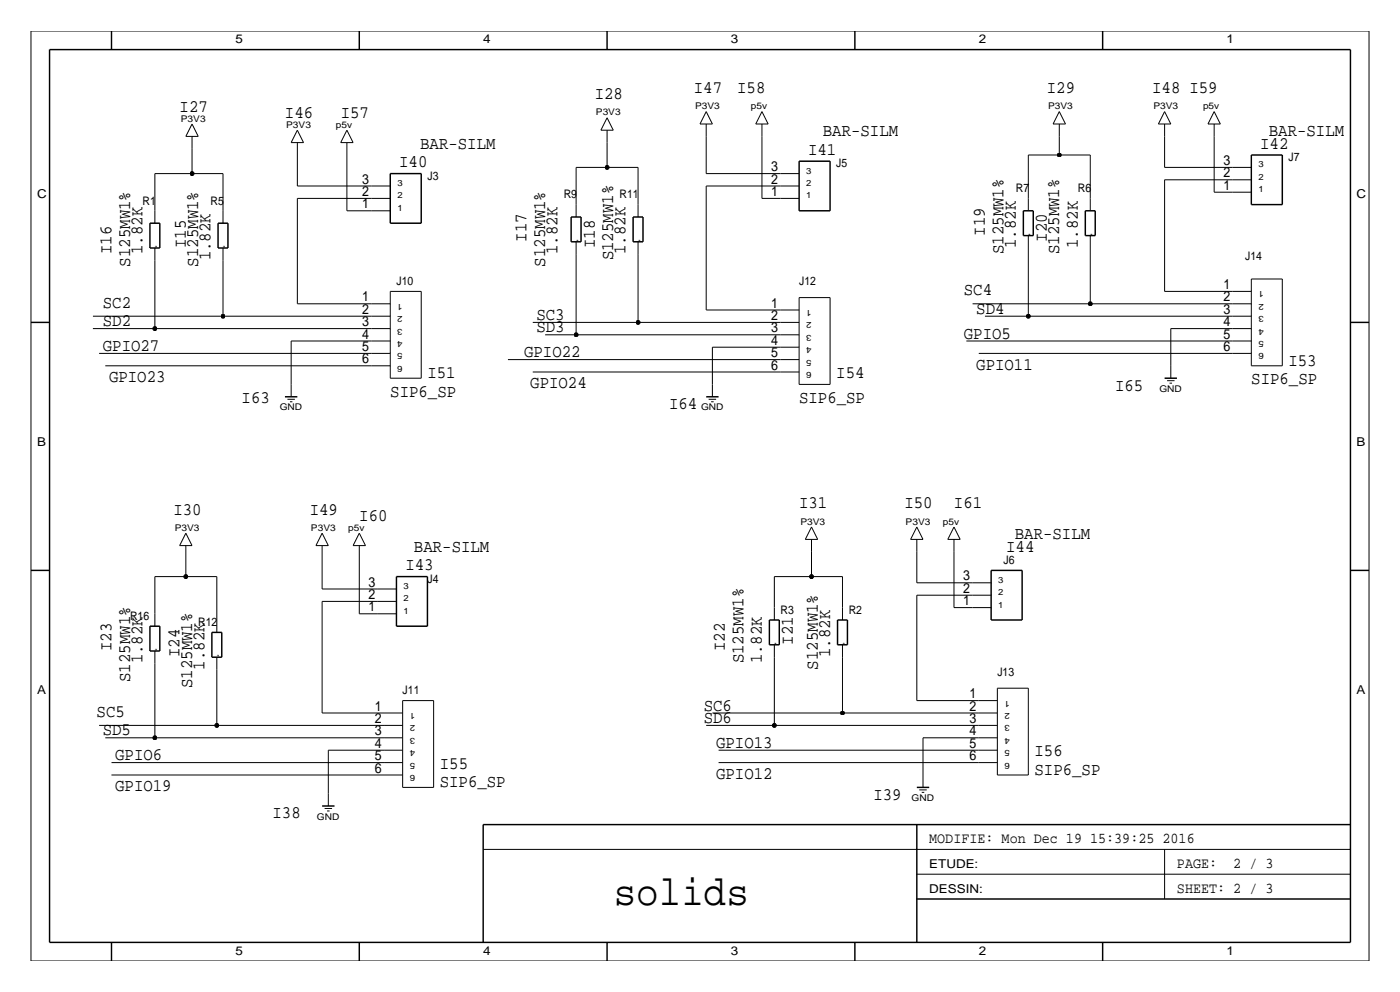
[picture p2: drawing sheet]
<svg xmlns="http://www.w3.org/2000/svg" width="287mm" height="203mm" viewBox="0 0 287 203" stroke-linecap="round" stroke-linejoin="round" font-family="sans-serif">
<g fill="none" stroke="#000" stroke-width=".21">
<path d="M6.3 6.4v190.4zM6.4 6.4h274.3zM280.7 6.4v190.4zM31.7 35.6h7.7zM31.7 35.6v7.6zM38.1 27.9h2.5zM39.4 30.5v5.1zM39.4 25.4l1.2 2.5zM39.4 27.9v2.6zM39.4 25.4l-1.3 2.5zM39.4 35.6h6.3zM45.7 35.6v7.6z"/>
<path d="M59.7 29.2h2.5zM61 26.7l-1.3 2.5zM61 38.1h15.2zM61 31.7v6.4zM61 26.7l1.2 2.5zM61 29.2v2.5zM69.8 29.2h2.6zM71.1 26.7l-1.3 2.5zM71.1 31.7v11.5zM71.1 26.7l1.3 2.5zM71.1 29.2v2.5zM76.2 38.1h3.8z"/>
<path d="M118.1 34.3h6.4zM118.1 34.3v7.6zM123.2 26.7h2.5zM124.5 29.2v5.1zM124.5 34.3h6.3zM124.5 24.1l1.2 2.6zM124.5 26.7v2.5zM124.5 24.1l-1.3 2.6zM130.8 34.3v7.6zM143.5 25.4h2.5zM144.8 22.9l-1.3 2.5zM144.8 38.1h15.2z"/>
<path d="M144.8 38.1v25.4zM144.8 27.9v7.7zM144.8 22.9l1.2 2.5zM144.8 25.4v2.5zM144.8 35.6h15.2zM154.9 25.4h2.6zM156.2 27.9v12.7zM156.2 22.9l1.3 2.5zM156.2 25.4v2.5zM156.2 22.9l-1.3 2.5zM160 35.6h3.8zM160 38.1h3.8z"/>
<path d="M210.8 31.8h6.4zM210.8 31.8v8.8zM215.9 25.4h2.5zM217.2 27.9v3.9zM217.2 31.8h6.3zM217.2 22.9l1.2 2.5zM217.2 25.4v2.5zM217.2 22.9l-1.3 2.5zM223.5 31.8v8.8zM237.5 25.4h2.5zM238.8 36.8h13.9zM238.8 36.8v22.9z"/>
<path d="M238.8 27.9v6.4zM238.8 22.9l1.2 2.5zM238.8 25.4v2.5zM238.8 22.9l-1.3 2.5zM238.8 34.3h13.9zM247.7 25.4h2.5zM248.9 27.9v11.5zM248.9 22.9l1.3 2.5zM248.9 25.4v2.5zM248.9 22.9l-1.3 2.5zM248.9 39.4h3.8zM252.7 34.3h3.8z"/>
<path d="M252.7 39.4h3.8zM252.7 36.8h3.8zM31.7 53.3v14zM31.7 43.2v2.5zM31.7 50.8v2.5zM45.7 53.3v11.5zM45.7 43.2v2.5zM45.7 50.8v2.5zM61 40.6v21.6zM61 40.6h15.2zM71.1 43.2h5.1zM76.2 43.2h3.8z"/>
<path d="M76.2 40.6h3.8zM80 59.7v17.8zM80 59.7h6.4zM86.4 59.7v17.8zM118.1 52.1v16.5zM118.1 41.9v2.6zM118.1 49.5v2.6zM130.8 52.1v13.9zM130.8 41.9v2.6zM130.8 49.5v2.6zM156.2 40.6h3.8zM160 40.6h3.8z"/>
<path d="M210.8 50.8v14zM210.8 40.6v2.6zM210.8 48.3v2.5zM223.5 50.8v11.4zM223.5 40.6v2.6zM223.5 48.3v2.5zM238.8 59.7h13.9zM252.7 59.7h3.8zM256.5 57.1v17.8zM256.5 57.2h6.4zM262.9 57.2v17.7zM19 67.3h12.7z"/>
<path d="M19.1 64.8h26.6zM20.3 72.4h55.9zM21.6 74.9h54.6zM31.7 67.3h44.5zM45.7 64.8h30.5zM59.7 69.8h16.5zM59.7 69.8v8.9zM59.7 78.7v2.6zM61 62.2h15.2zM76.2 74.9h3.8zM76.2 72.4h3.8zM76.2 69.8h3.8z"/>
<path d="M76.2 62.2h3.8zM76.2 64.8h3.8zM76.2 67.3h3.8zM80 77.5h6.4zM104.1 73.7h55.9zM109.2 66h21.6zM109.2 76.2h50.8zM111.8 68.6h6.3zM118.1 68.6h41.9zM130.8 66h29.2zM144.8 63.5h15.2zM146 71.1h14z"/>
<path d="M146 71.1v7.6zM146 78.7v2.6zM160 76.2h3.8zM160 73.7h3.8zM160 71.1h3.8zM160 63.5h3.8zM160 66h3.8zM160 68.6h3.8zM163.8 61v17.7zM163.8 61h6.4zM163.8 78.7h6.4zM170.2 61v17.7z"/>
<path d="M198.1 69.8h54.6zM199.4 62.2h24.1zM200.7 72.4h52zM201.9 64.8h8.9zM210.8 64.8h41.9zM223.5 62.2h29.2zM239.3 78h1.5zM239.8 78.5h.5zM240 67.3v7.6zM240 67.3h12.7zM240 74.9v2.6zM252.7 72.4h3.8z"/>
<path d="M252.7 69.8h3.8zM252.7 67.3h3.8zM252.7 62.2h3.8zM252.7 64.8h3.8zM256.5 74.9h6.4zM58.9 81.8h1.6zM59.4 82.3h.5zM145.3 81.8h1.5zM145.8 82.3h.5zM31.7 118.1h6.4zM31.7 118.1v7.6zM36.8 111.8h2.6z"/>
<path d="M38.1 114.3v3.8zM38.1 118.1h6.3zM38.1 109.2l1.3 2.6zM38.1 111.8v2.5zM38.1 109.2l-1.3 2.6zM44.4 118.1v8.9zM64.8 111.8h2.5zM66 114.3v6.3zM66 109.2l1.3 2.6zM66 111.8v2.5zM66 109.2l-1.2 2.6zM72.4 111.8h2.5z"/>
<path d="M73.7 109.2l-1.3 2.6zM73.7 114.3v11.4zM73.7 109.2l1.2 2.6zM73.7 111.8v2.5zM158.7 118.1h7.7zM158.7 118.1v6.4zM165.1 110.5h2.5zM166.4 108l-1.3 2.5zM166.4 113v5.1zM166.4 118.1h6.3zM166.4 108l1.2 2.5zM166.4 110.5v2.5z"/>
<path d="M172.7 118.1v6.4zM186.7 110.5h2.5zM188 113v6.4zM188 108l1.2 2.5zM188 110.5v2.5zM188 119.4h11.4zM188 108l-1.3 2.5zM194.3 110.5h2.5zM195.6 108l-1.3 2.5zM195.6 113v11.5zM195.6 108l1.3 2.5zM195.6 110.5v2.5z"/>
<path d="M199.4 119.4h3.8zM31.7 135.9v15.2zM31.7 125.7v2.6zM31.7 133.3v2.6zM44.4 137.2v11.4zM44.4 127v2.5zM44.4 134.6v2.6zM66 123.2h11.5zM66 123.2v22.9zM66 120.6h11.5zM73.7 125.7h3.8zM77.5 120.6h3.8z"/>
<path d="M77.5 125.7h3.8zM77.5 123.2h3.8zM158.7 134.6v14zM158.7 124.5v2.5zM158.7 132.1v2.5zM172.7 134.6v11.5zM172.7 124.5v2.5zM172.7 132.1v2.5zM188 121.9h11.4zM188 121.9v21.6zM195.6 124.5h3.8zM199.4 124.5h3.8z"/>
<path d="M199.4 121.9h3.8zM20.3 148.6h24.1zM21.6 151.1h10.1zM22.9 158.8h55.8zM22.9 156.2h55.8zM31.8 151.1h46.9zM44.4 148.6h34.3zM66 146.1h12.7zM67.3 153.7h11.4zM67.3 153.7v8.9zM78.7 158.8h3.8zM78.7 156.2h3.8z"/>
<path d="M78.7 153.7h3.8zM78.7 146.1h3.8zM78.7 148.6h3.8zM78.7 151.1h3.8zM82.5 143.5v17.8zM82.5 143.5h6.4zM88.9 143.5v17.8zM144.8 148.6h13.9zM146 146.1h26.7zM147.3 156.2h53.4zM147.3 153.7h53.4zM158.7 148.6h42z"/>
<path d="M172.7 146.1h28zM188 143.5h12.7zM189.2 151.1h11.5zM189.2 151.1v7.6zM189.2 158.7v2.6zM200.7 156.2h3.8zM200.7 153.7h3.8zM200.7 151.1h3.8zM200.7 143.5h3.8zM200.7 146.1h3.8zM200.7 148.6h3.8zM204.5 141v17.8z"/>
<path d="M204.5 141h6.3zM204.5 158.8h6.3zM210.8 141v17.8zM66.5 165.6h1.6zM67.1 166.1h.5zM67.3 162.6v2.5zM82.5 161.3h6.4zM99.1 174h177.8zM188 179.1h88.9zM188.5 161.8h1.5zM189 162.3h.5zM238.8 174v10.1z"/>
<path d="M6.4 196.8h274.3z"/>
</g>
<g fill="none" stroke="#000" stroke-width=".3">
<path d="M10.2 10.2h266.7zM10.2 10.2v182.8zM22.9 6.4v3.8zM73.7 6.4v3.8zM124.5 6.4v3.8zM175.3 6.4v3.8zM226.1 6.4v3.8zM276.9 10.2v182.8zM80 35.6v10.1zM80 35.6h6.4zM86.4 35.6v10.1zM163.8 33v10.2z"/>
<path d="M163.8 33h6.4zM170.2 33v10.2zM256.5 31.7v10.2zM256.5 31.8h6.4zM262.9 31.7v10.2zM30.7 45.7h2.1zM30.7 50.8h2.1zM30.7 45.7v5.1zM32.8 45.7v5.1zM44.7 45.7h2zM44.7 50.8h2zM44.7 45.7v5.1z"/>
<path d="M46.7 45.7v5.1zM80 45.7h6.4zM117.1 44.5h2zM117.1 49.5h2zM117.1 44.4v5.1zM119.1 44.5v5zM129.8 44.5h2zM129.8 49.5h2zM129.8 44.4v5.1zM131.8 44.5v5zM163.8 43.2h6.4zM209.8 48.3h2z"/>
<path d="M209.8 43.2v5.1zM209.8 43.2h2zM211.8 43.2v5.1zM222.5 48.3h2zM222.5 43.2v5.1zM222.5 43.2h2zM224.5 43.2v5.1zM256.5 41.9h6.4zM6.3 66h3.9zM238.8 77.5h2.5zM276.9 66h3.8zM58.4 81.3h2.6z"/>
<path d="M144.8 81.3h2.5zM6.3 116.8h3.9zM81.3 118.1v10.2zM81.3 118.1h6.3zM87.6 118.1v10.2zM203.2 116.8v10.2zM203.2 116.8h6.3zM209.5 116.8v10.2zM276.9 116.8h3.8zM30.7 128.3h2.1zM30.7 133.3h2.1zM30.7 128.3v5z"/>
<path d="M32.8 128.3v5.1zM43.4 134.6h2.1zM43.4 129.5v5.1zM43.4 129.5h2.1zM45.5 129.5v5.1zM81.3 128.3h6.3zM157.7 132.1h2.1zM157.7 127v5.1zM157.7 127h2.1zM159.8 127v5.1zM171.7 132.1h2zM171.7 127v5.1z"/>
<path d="M171.7 127h2zM173.7 127v5.1zM203.2 127h6.3zM66 165.1h2.6zM99.1 168.9v24.1zM99.1 168.9h177.8zM188 168.9v24.1zM188 161.3h2.5zM10.2 193h266.7zM22.9 193v3.9zM73.7 193v3.9zM124.5 193v3.9z"/>
<path d="M175.3 193v3.9zM188 184.2h88.9zM226.1 193v3.9z"/>
</g>
<g fill="#000" stroke="#000" stroke-width=".21">
<circle cx="39.4" cy="35.6" r=".41"/>
<circle cx="124.5" cy="34.3" r=".41"/>
<circle cx="217.2" cy="31.8" r=".41"/>
<circle cx="31.7" cy="67.3" r=".41"/>
<circle cx="45.7" cy="64.8" r=".41"/>
<circle cx="118.1" cy="68.6" r=".41"/>
<circle cx="130.8" cy="66" r=".41"/>
<circle cx="210.8" cy="64.8" r=".41"/>
<circle cx="223.5" cy="62.2" r=".41"/>
<circle cx="38.1" cy="118.1" r=".41"/>
<circle cx="166.4" cy="118.1" r=".41"/>
<circle cx="31.7" cy="151.1" r=".41"/>
<circle cx="44.4" cy="148.6" r=".41"/>
<circle cx="158.7" cy="148.6" r=".41"/>
<circle cx="172.7" cy="146.1" r=".41"/>
</g>
<text font-size="8.6" x="125.8" y="185.4">solids</text>
<g font-size="3.6">
<text x="36.8" y="22.9">I27</text>
<text x="121.9" y="20.3">I28</text>
<text x="142.2" y="19.1">I47</text>
<text x="151.1" y="19.1">I58</text>
<text x="214.6" y="19.1">I29</text>
<text x="236.2" y="19.1">I48 I59</text>
<text x="58.4" y="24.1">I46</text>
<text x="69.9" y="24.1">I57</text>
<text x="168.7" y="27.9">BAR-SILM</text>
<text x="260.1" y="27.9">BAR-SILM</text>
<text x="81.8" y="34.3">I40</text>
<text x="86.1" y="30.5">BAR-SILM</text>
<text x="165.7" y="31.8">I41</text>
<text x="258.4" y="30.5">I42</text>
<text x="22.9" y="52.1" transform="rotate(-90 22.9 52.1)">I16</text>
<text x="29.2" y="52.1" transform="rotate(-90 29.2 52.1)">1.82K</text>
<text x="38.1" y="50.8" transform="rotate(-90 38.1 50.8)">I15</text>
<text x="43.2" y="53.3" transform="rotate(-90 43.2 53.3)">1.82K</text>
<text x="107.9" y="49.5" transform="rotate(-90 107.9 49.5)">I17</text>
<text x="114.3" y="52.1" transform="rotate(-90 114.3 52.1)">1.82K</text>
<text x="121.9" y="50.8" transform="rotate(-90 121.9 50.8)">I18</text>
<text x="125.7" y="53.3" transform="rotate(-90 125.7 53.3)">S125MW1%</text>
<text x="128.3" y="52.1" transform="rotate(-90 128.3 52.1)">1.82K</text>
<text x="201.9" y="48.3" transform="rotate(-90 201.9 48.3)">I19</text>
<text x="205.7" y="52.1" transform="rotate(-90 205.7 52.1)">S125MW1%</text>
<text x="208.3" y="50.8" transform="rotate(-90 208.3 50.8)">1.82K</text>
<text x="214.6" y="49.5" transform="rotate(-90 214.6 49.5)">I20</text>
<text x="217.2" y="52.1" transform="rotate(-90 217.2 52.1)">S125MW1%</text>
<text x="221" y="50.8" transform="rotate(-90 221 50.8)">1.82K</text>
<text x="26.7" y="54.6" transform="rotate(-90 26.7 54.6)">S125MW1%</text>
<text x="40.6" y="54.6" transform="rotate(-90 40.6 54.6)">S125MW1%</text>
<text x="111.8" y="54.6" transform="rotate(-90 111.8 54.6)">S125MW1%</text>
<text x="21.1" y="63">SC2</text>
<text x="110" y="65.5">SC3</text>
<text x="197.6" y="60.5">SC4</text>
<text x="200.2" y="64.3">SD4</text>
<text x="21.1" y="71.9">GPIO27</text>
<text x="21.1" y="66.8">SD2</text>
<text x="110" y="68.1">SD3</text>
<text x="197.6" y="69.3">GPIO5</text>
<text x="87.6" y="77.5">I51</text>
<text x="107.4" y="73.2">GPIO22</text>
<text x="171.5" y="77.5">I54</text>
<text x="200.2" y="75.7">GPIO11</text>
<text x="264.2" y="74.9">I53</text>
<text x="22.4" y="78.2">GPIO23</text>
<text x="49.5" y="82.6">I63</text>
<text x="80" y="81.3">SIP6_SP</text>
<text x="108.7" y="79.5">GPIO24</text>
<text x="137.2" y="83.8">I64</text>
<text x="163.8" y="82.5">SIP6_SP</text>
<text x="228.6" y="80">I65</text>
<text x="256.5" y="78.7">SIP6_SP</text>
<text x="35.6" y="105.4">I30</text>
<text x="63.5" y="105.4">I49</text>
<text x="73.7" y="106.7">I60</text>
<text x="163.8" y="104.1">I31</text>
<text x="185.4" y="104.1">I50</text>
<text x="195.6" y="104.1">I61</text>
<text x="84.9" y="113">BAR-SILM</text>
<text x="206.3" y="113">I44</text>
<text x="208.1" y="110.5">BAR-SILM</text>
<text x="83.1" y="116.8">I43</text>
<text x="22.9" y="133.4" transform="rotate(-90 22.9 133.4)">I23</text>
<text x="29.2" y="135.9" transform="rotate(-90 29.2 135.9)">1.82K</text>
<text x="36.8" y="134.6" transform="rotate(-90 36.8 134.6)">I24</text>
<text x="41.9" y="137.2" transform="rotate(-90 41.9 137.2)">1.82K</text>
<text x="148.6" y="133.3" transform="rotate(-90 148.6 133.3)">I22</text>
<text x="152.4" y="135.9" transform="rotate(-90 152.4 135.9)">S125MW1%</text>
<text x="156.2" y="135.9" transform="rotate(-90 156.2 135.9)">1.82K</text>
<text x="162.6" y="132.1" transform="rotate(-90 162.6 132.1)">I21</text>
<text x="167.6" y="137.2" transform="rotate(-90 167.6 137.2)">S125MW1%</text>
<text x="170.2" y="134.6" transform="rotate(-90 170.2 134.6)">1.82K</text>
<text x="26.7" y="139.7" transform="rotate(-90 26.7 139.7)">S125MW1%</text>
<text x="39.4" y="141" transform="rotate(-90 39.4 141)">S125MW1%</text>
<text x="19.8" y="146.8">SC5</text>
<text x="144.3" y="148.1">SD6</text>
<text x="144.3" y="145.5">SC6</text>
<text x="21.1" y="150.6">SD5</text>
<text x="23.6" y="155.7">GPIO6</text>
<text x="146.8" y="153.2">GPIO13</text>
<text x="212.1" y="154.9">I56</text>
<text x="90.2" y="161.3">SIP6_SP</text>
<text x="90.2" y="157.5">I55</text>
<text x="146.8" y="159.5">GPIO12</text>
<text x="212.1" y="158.7">SIP6_SP</text>
<text x="23.6" y="162.1">GPIO19</text>
<text x="55.9" y="167.6">I38</text>
<text x="179.1" y="163.8">I39</text>
</g>
<g font-size="3.1">
<text x="190.5" y="172.7">MODIFIE: Mon Dec 19 15:39:25 2016</text>
<text x="241.3" y="177.8">PAGE:</text>
<text x="252.8" y="177.8">2 / 3</text>
<text x="241.3" y="182.9">SHEET: 2 / 3</text>
</g>
<g font-size="2.9">
<text x="158.1" y="35.1">3</text>
<text x="250.8" y="33.8">3</text>
<text x="74.3" y="37.6">3</text>
<text x="74.3" y="40.1">2</text>
<text x="158.1" y="37.6">2</text>
<text x="158.1" y="40.1">1</text>
<text x="250.8" y="36.3">2</text>
<text x="250.8" y="38.9">1</text>
<text x="74.3" y="42.7">1</text>
<text x="250.8" y="59.2">1</text>
<text x="74.3" y="64.3">2</text>
<text x="74.3" y="61.7">1</text>
<text x="158.1" y="65.5">2</text>
<text x="158.1" y="63">1</text>
<text x="250.8" y="64.3">3</text>
<text x="250.8" y="61.7">2</text>
<text x="74.3" y="71.9">5</text>
<text x="74.3" y="69.3">4</text>
<text x="74.3" y="66.8">3</text>
<text x="158.1" y="70.6">4</text>
<text x="158.1" y="68.1">3</text>
<text x="250.8" y="71.9">6</text>
<text x="250.8" y="69.3">5</text>
<text x="250.8" y="66.8">4</text>
<text x="74.3" y="74.4">6</text>
<text x="158.1" y="75.7">6</text>
<text x="158.1" y="73.2">5</text>
<text x="197.5" y="118.9">3</text>
<text x="75.5" y="120.1">3</text>
<text x="75.5" y="122.7">2</text>
<text x="75.5" y="125.2">1</text>
<text x="197.5" y="121.4">2</text>
<text x="197.5" y="124">1</text>
<text x="198.7" y="143">1</text>
<text x="76.8" y="148.1">2</text>
<text x="76.8" y="145.5">1</text>
<text x="198.7" y="148.1">3</text>
<text x="198.7" y="145.5">2</text>
<text x="76.8" y="155.7">5</text>
<text x="76.8" y="153.2">4</text>
<text x="76.8" y="150.6">3</text>
<text x="198.7" y="155.7">6</text>
<text x="198.7" y="153.2">5</text>
<text x="198.7" y="150.6">4</text>
<text x="76.8" y="158.2">6</text>
</g>
<g font-size="2.5">
<text x="48.3" y="8.9">5</text>
<text x="99.1" y="8.9">4</text>
<text x="149.9" y="8.9">3</text>
<text x="200.7" y="8.9">2</text>
<text x="251.5" y="8.9">1</text>
<text x="7.6" y="40.6">C</text>
<text x="278.1" y="40.6">C</text>
<text x="7.6" y="91.4">B</text>
<text x="278.1" y="91.4">B</text>
<text x="7.6" y="142.2">A</text>
<text x="278.1" y="142.2">A</text>
<text x="190.5" y="177.8">ETUDE:</text>
<text x="190.5" y="182.9">DESSIN:</text>
<text x="48.3" y="195.6">5</text>
<text x="99.1" y="195.6">4</text>
<text x="149.9" y="195.6">3</text>
<text x="200.7" y="195.6">2</text>
<text x="251.5" y="195.6">1</text>
</g>
<g font-size="2.4">
<text x="171.4" y="34.3">J5</text>
<text x="264.2" y="33">J7</text>
<text x="29.2" y="41.9">R1</text>
<text x="43.2" y="41.9">R5</text>
<text x="87.6" y="36.8">J3</text>
<text x="115.6" y="40.6">R9</text>
<text x="127" y="40.6">R11</text>
<text x="208.3" y="39.4">R7</text>
<text x="221" y="39.4">R6</text>
<text x="255.3" y="53.3">J14</text>
<text x="81.3" y="58.4">J10</text>
<text x="163.8" y="58.4">J12</text>
<text x="87.6" y="119.4">J4</text>
<text x="205.7" y="115.6">J6</text>
<text x="160" y="125.7">R3</text>
<text x="174" y="125.7">R2</text>
<text x="26.7" y="127">R16</text>
<text x="40.6" y="128.3">R12</text>
<text x="82.5" y="142.2">J11</text>
<text x="204.5" y="138.4">J13</text>
</g>
<g font-size="1.9">
<text x="122.2" y="23.6">P3V3</text>
<text x="142.5" y="22.4">P3V3</text>
<text x="153.9" y="22.4">p5v</text>
<text x="214.9" y="22.4">P3V3</text>
<text x="236.5" y="22.4">P3V3</text>
<text x="246.6" y="22.4">p5v</text>
<text x="37.1" y="24.9">P3V3</text>
<text x="58.7" y="26.2">P3V3</text>
<text x="68.8" y="26.2">p5v</text>
<text x="237.7" y="80.3">GND</text>
<text x="57.4" y="84.1">GND</text>
<text x="143.7" y="84.1">GND</text>
<text x="164.1" y="107.4">P3V3</text>
<text x="185.7" y="107.4">P3V3</text>
<text x="193.3" y="107.4">p5v</text>
<text x="35.8" y="108.7">P3V3</text>
<text x="63.8" y="108.7">P3V3</text>
<text x="71.4" y="108.7">p5v</text>
<text x="65" y="167.9">GND</text>
<text x="186.9" y="164.1">GND</text>
</g>
<g font-size="1.8">
<text x="165.3" y="35.6">3</text>
<text x="258" y="34.3">3</text>
<text x="81.5" y="38.1">3</text>
<text x="81.5" y="40.6">2</text>
<text x="165.3" y="40.6">1</text>
<text x="165.3" y="38.1">2</text>
<text x="258" y="39.4">1</text>
<text x="258" y="36.8">2</text>
<text x="81.5" y="43.2">1</text>
<text x="259.1" y="59.7" transform="rotate(-180 259.1 59.7)">1</text>
<text x="82.5" y="62.2" transform="rotate(-180 82.5 62.2)">1</text>
<text x="82.5" y="64.8" transform="rotate(-180 82.5 64.8)">2</text>
<text x="166.4" y="63.5" transform="rotate(-180 166.4 63.5)">1</text>
<text x="259.1" y="62.2" transform="rotate(-180 259.1 62.2)">2</text>
<text x="259.1" y="64.8" transform="rotate(-180 259.1 64.8)">3</text>
<text x="82.5" y="67.3" transform="rotate(-180 82.5 67.3)">3</text>
<text x="82.5" y="69.9" transform="rotate(-180 82.5 69.9)">4</text>
<text x="166.4" y="66" transform="rotate(-180 166.4 66)">2</text>
<text x="166.4" y="68.6" transform="rotate(-180 166.4 68.6)">3</text>
<text x="166.4" y="71.1" transform="rotate(-180 166.4 71.1)">4</text>
<text x="259.1" y="69.8" transform="rotate(-180 259.1 69.8)">5</text>
<text x="259.1" y="67.3" transform="rotate(-180 259.1 67.3)">4</text>
<text x="82.5" y="74.9" transform="rotate(-180 82.5 74.9)">6</text>
<text x="82.5" y="72.4" transform="rotate(-180 82.5 72.4)">5</text>
<text x="166.4" y="76.2" transform="rotate(-180 166.4 76.2)">6</text>
<text x="166.4" y="73.7" transform="rotate(-180 166.4 73.7)">5</text>
<text x="259.1" y="72.4" transform="rotate(-180 259.1 72.4)">6</text>
<text x="204.7" y="119.4">3</text>
<text x="82.7" y="120.6">3</text>
<text x="82.7" y="125.7">1</text>
<text x="82.7" y="123.2">2</text>
<text x="204.7" y="124.5">1</text>
<text x="204.7" y="121.9">2</text>
<text x="207" y="143.5" transform="rotate(-180 207 143.5)">1</text>
<text x="85.1" y="146" transform="rotate(-180 85.1 146)">1</text>
<text x="85.1" y="148.6" transform="rotate(-180 85.1 148.6)">2</text>
<text x="207" y="146.1" transform="rotate(-180 207 146.1)">2</text>
<text x="207" y="148.6" transform="rotate(-180 207 148.6)">3</text>
<text x="85.1" y="151.1" transform="rotate(-180 85.1 151.1)">3</text>
<text x="85.1" y="153.7" transform="rotate(-180 85.1 153.7)">4</text>
<text x="207" y="153.7" transform="rotate(-180 207 153.7)">5</text>
<text x="207" y="151.1" transform="rotate(-180 207 151.1)">4</text>
<text x="85.1" y="158.8" transform="rotate(-180 85.1 158.8)">6</text>
<text x="85.1" y="156.2" transform="rotate(-180 85.1 156.2)">5</text>
<text x="207" y="156.2" transform="rotate(-180 207 156.2)">6</text>
</g>
<g font-size="1.3">
<text x="32.8" y="50.8" transform="rotate(-90 32.8 50.8)">*</text>
<text x="46.7" y="50.8" transform="rotate(-90 46.7 50.8)">*</text>
<text x="119.1" y="49.5" transform="rotate(-90 119.1 49.5)">*</text>
<text x="131.8" y="49.5" transform="rotate(-90 131.8 49.5)">*</text>
<text x="211.8" y="48.3" transform="rotate(-90 211.8 48.3)">*</text>
<text x="224.5" y="48.3" transform="rotate(-90 224.5 48.3)">*</text>
<text x="32.8" y="133.3" transform="rotate(-90 32.8 133.3)">*</text>
<text x="45.5" y="134.6" transform="rotate(-90 45.5 134.6)">*</text>
<text x="159.8" y="132.1" transform="rotate(-90 159.8 132.1)">*</text>
<text x="173.7" y="132.1" transform="rotate(-90 173.7 132.1)">*</text>
</g>
</svg>
